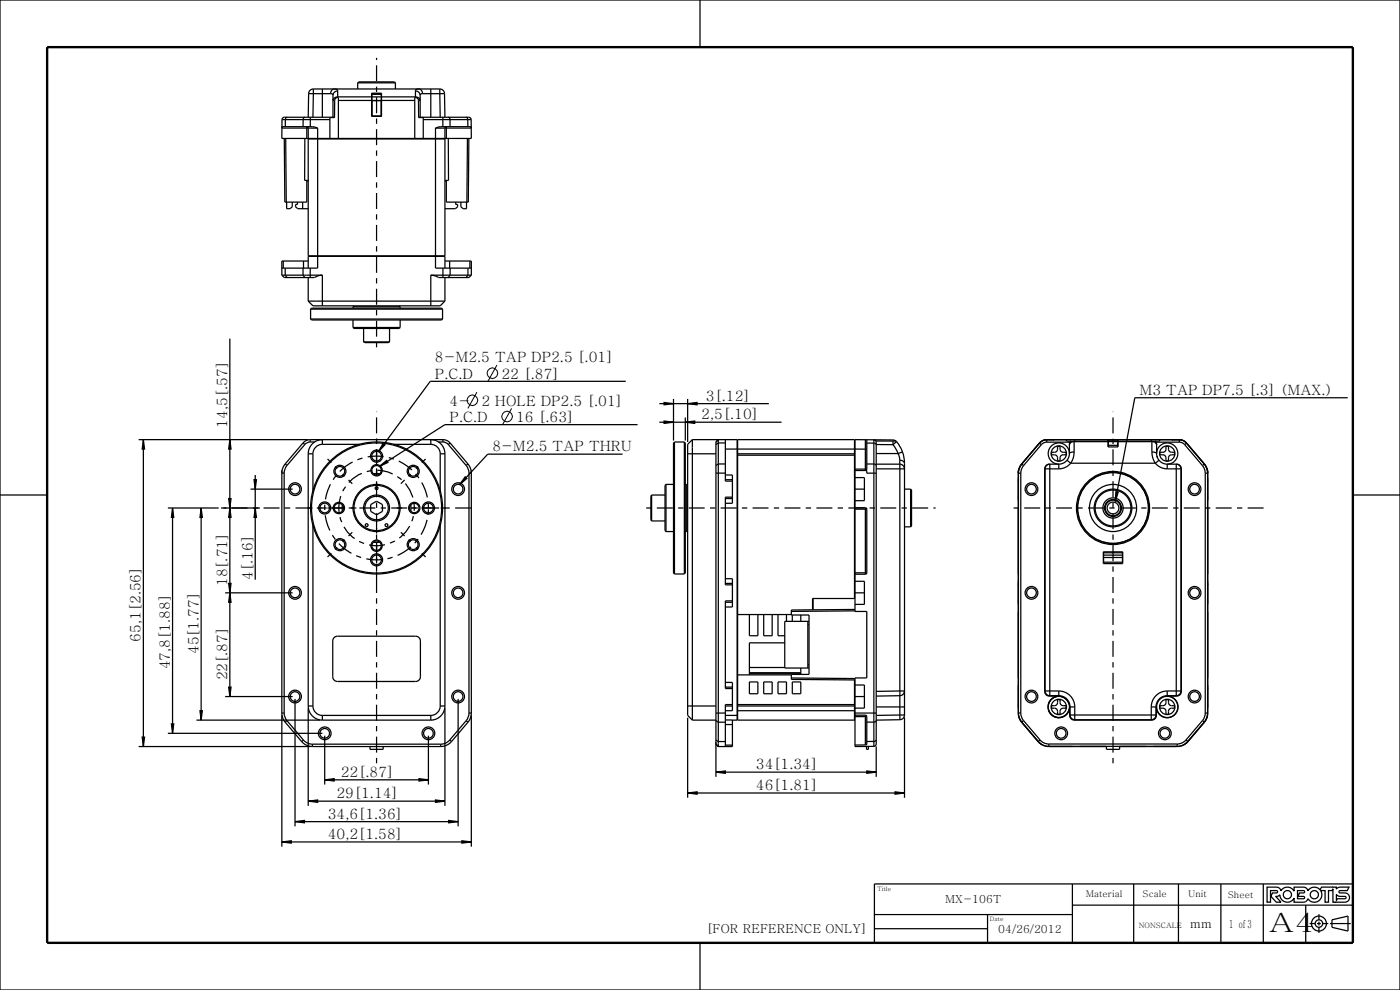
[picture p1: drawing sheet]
<svg xmlns="http://www.w3.org/2000/svg" width="297mm" height="210mm" viewBox="0 0 297 210" stroke-linecap="round" stroke-linejoin="round" font-family="sans-serif">
<g fill="#000">
<path d="M30.4 93.3l.3 2h-.5zM48.8 93.3l.2 2h-.5zM81.3 94.1l.4 .2-1.4 1.5zM80.5 98.9l1.5-1.2 .3 .4zM140.9 85.4l2 .2-2 .3zM140.9 89.3l2 .3-2 .2zM145.4 89.6l2-.3v.5zM145.9 85.6l2-.2v.5zM36.6 107.8l.3 2h-.5zM42.7 107.8l.2 2h-.5zM48.5 105.8h.5l-.2 2zM48.8 107.8l.2 2h-.5z"/>
<path d="M54.1 107.8l.3 2h-.5zM53.9 101.8h.5l-.3 2zM98.7 101.1l.4 .4-1.6 1.3zM236.7 104.3l.5 .1-.6 1.9zM48.5 123.8h.5l-.2 2zM48.8 125.8l.2 2h-.5zM30.2 156.4h.5l-.3 2zM36.4 153.6h.5l-.3 2zM42.4 150.8h.5l-.2 2zM48.5 145.8h.5l-.2 2zM59.8 178.6l2-.3v.5zM62.6 174.3l2-.3v.5z"/>
<path d="M65.4 169.9l2-.2v.5zM68.9 165.4l2-.2v.5zM88.9 165.2l2 .2-2 .3zM92.4 169.7l2 .2-2 .3zM95.2 174l2 .3-2 .2zM98 178.3l2 .3-2 .2zM145.9 168.2l2-.2v.5zM151.9 163.8l2-.3v.5zM183.9 163.5l2 .3-2 .2zM189.9 168l2 .2-2 .3z"/>
</g>
<g fill="none" stroke="#000" stroke-width=".26">
<path d="M0 0h297v210h-297zM148.5 0v10M78.8 23.9h.1M78.8 21.4h.1M78.9 21.3v3.4h2v-3.4M78.9 21.4h2M80.9 23.9h.1M80.9 21.4h.1M59.8 58.4h8.6M60.1 55.4v1.5M60.5 56.9v1.5l.4 .5M62 42.9v1l-.5 .4h-.7v-1.4"/>
<path d="M63.1 42.9v.5h-.4v.5l.5 .4h2.2M64.2 42.9v1.4M64.3 56.9v1.5l.4 .5M64.4 55.4v1.5M65.4 55.4h-5.6v3M65.4 58.9v5M65.8 56.9v2M67.4 54.4v2.5h-7.6M68.4 58.4l-1.1 .2-.6 .3h-6.4l-.5-.5M68.4 58.4v6.5M91.4 58.4l1.1 .2 .5 .3h6.5l.5-.5M91.4 58.4h8.6"/>
<path d="M91.4 58.4v6.5M92.4 54.4v2.5h7.6M94 56.9v2M94.4 56.9v-2.5h-29v2.5M94.4 58.9v5M94.4 55.4h5.6v3M95.4 55.4v1.5M95.5 56.9v1.5l-.4 .5M96.7 42.9v.5h.4v.5l-.5 .4h-2.2M97.8 42.9v1l.4 .4h.8v-1.4M99.3 56.9v1.5l-.4 .5M99.7 55.4v1.5"/>
<path d="M48.8 71.8v76M65.4 63.9l1 1h27l1-1M65.9 67.7l.2 .2h27.6l.2-.2M65.9 65.6l.2-.2h27.6l.2 .2M65.9 65.6v2.1M65.9 67.7h28M65.9 65.6h28M74.9 69.5l.2 .2h9.6l.2-.2M74.9 65.1v.3M74.9 67.9v1.6M74.9 69.5h10M74.9 65.1h10"/>
<path d="M75.1 64.9l-.2 .2M77.1 72.5l.3 .2h5l.2-.2M77.1 72.5h5.5M77.1 69.7v2.8M82.6 69.7v2.8M84.7 64.9l.2 .2M84.9 65.1v.3M84.9 67.9v1.6M93.9 65.6v2.1M94.4 63.9h-29M29.4 93.3h35.9M30.4 93.3l.3 2h-.5z"/>
<path d="M30.4 93.3v65.1M48.8 93.3l.2 2h-.5zM60.5 98.4l.4 .3M60.5 98.4l-.4 .7-.3 1.3M60.9 98.7l-.5 1-.1 .7M64.3 94l.4 .3M64.3 94l-3.8 4.4M64.7 94.3l-3.8 4.4M65.4 96.3h1M65.4 96.3v53.5M65.8 93.8h.9M65.8 93.3h28.2"/>
<path d="M65.8 93.3l-1 .2-.5 .5M65.8 93.8l-.6 .1-.5 .4M65.8 93.3v.5M66.4 96.3v7.8M68.4 94.3v-1a3 3 0 0 0-3 3M68.4 94.3a2 2 0 0 0-2 2M68.4 94.3h7.9M80.5 98.9l1.5-1.2 .3 .4zM81.3 94.1l.4 .2-1.4 1.5zM83.5 94.3h7.9M91.4 94.3v-1a3 3 0 0 1 3 3M91.4 94.3a2 2 0 0 1 2 2"/>
<path d="M93 93.8h1M93.4 96.3v7.8M93.4 96.3h1M94 93.3l.6 .1 .9 .6M94 93.8l.6 .1 .5 .4M94 93.3v.5M94.4 96.3v53.5M95.1 94.3l3.8 4.4M95.5 94l-.4 .3M95.5 94l3.8 4.4M98.9 98.7l.5 1 .1 .7M99.3 98.4l-.4 .3"/>
<path d="M99.3 98.4l.6 1.1 .1 .9M132.1 96.3h-28.6l-6 6.5M132.8 80.9h-41.5l-11 14.9M135.3 90.1h-40.9l-13.9 8.8M139.9 89.6h25.9M139.9 85.6h23.2M140.9 85.4l2 .2-2 .3zM140.9 89.3l2 .3-2 .2zM142.9 84.6v8.9M143.1 93.8h2.1M143.1 93.8v28M143.1 93.8l-.2 .2v27.6l.2 .2"/>
<path d="M145.2 93.8v28M145.2 93.8l.2 .2v27.6l-.2 .2M145.4 89.6l2-.3v.5zM145.4 88.6v4.9M145.9 85.6l2-.2v.5zM145.9 84.6v9.2M145.9 96.3h6M146.9 93.3v59.5M146.9 93.3h9.5v59.5l-2.5-.1M146.9 93.3l-1 1v57.5l1 1M153.9 94h-1.5l-.5 .3M153.9 98.4h-1.5l-.5 .3"/>
<path d="M153.9 93.3v8.8h1.5M153.9 95.3h2.5M223.1 95.9h.6a.65 .65 0 0 0 .6-.6v-.6h.2h.4v.6a.65 .65 0 0 0 .6 .6h.6l.1 .2-.1 .4h-.6a.65 .65 0 0 0-.6 .6v.6l-.4 .1-.2-.1v-.6a.65 .65 0 0 0-.6-.6h-.6zM223.6 93.3a4 4 0 0 0-2.5 .2l-.6 .5-3.8 4.4-.6 1.4M246.1 95.9h.6a.65 .65 0 0 0 .6-.6v-.6h.2h.4v.6a.65 .65 0 0 0 .6 .6h.6l.1 .2-.1 .4h-.6a.65 .65 0 0 0-.6 .6v.6l-.4 .1-.2-.1v-.6a.65 .65 0 0 0-.6-.6h-.6zM248.6 93.3a4 4 0 0 1 2.6 .2l.5 .5 3.8 4.4 .7 1.4M285.9 84.4h-45.2l-4.1 21.9M0 105h10M35.6 107.8h10.8M36.6 107.8l.3 2h-.5zM36.6 107.8v47.8M42.7 107.8l.2 2h-.5z"/>
<path d="M42.7 107.8v45M47.4 107.8h7.7M48.5 105.8h.5l-.2 2zM48.8 107.8l.2 2h-.5zM53.1 103.8h9M53.9 101.8h.5l-.3 2zM54.1 107.8l.3 2h-.5zM54.1 100.8v22.2M59.8 100.4v50.9M59.8 100.4h.5M60.3 100.4v50.9M66.4 111.4v38.4"/>
<path d="M72.6 107.1v1.3M78.6 107l1.3-.7 1.2 .7v1.5l-1.2 .7-1.3-.7zM79.2 100.5h1.3M79.2 115h1.3M87.2 107.1v1.3M93.4 111.4v38.4M98.7 101.1l.4 .4-1.6 1.3zM99.5 100.4h.5M99.5 100.4v50.9M100 100.4v50.9M138.2 105h2.9M138.2 105l-.1 .3v4.9l.1 .3"/>
<path d="M138.2 105v5.5M138.2 110.5h2.9M141.3 102.8v10M141.3 112.8h1.6M141.3 102.8h1.6M141.3 102.8l-.2 .2v9.6l.2 .2M145.4 112.8h.3M145.4 102.8h.3M145.7 102.8v10M145.7 102.8l.2 .2M145.9 112.6l-.2 .2M151.9 100.4h2"/>
<path d="M153.9 101.8h1.5M153.9 100.8h1.5v6h-1.5M153.9 105.8h1.5M155.4 105.5h-1.5v18.6h1.5M216 105.5h.1M216 101.3v4.9M216 107.7v14.1M216 102v.1M236.7 104.3l.5 .1-.6 1.9zM256.2 102v.1M256.2 101.3v4.9M256.2 107.7v14.1"/>
<path d="M256.2 105.5h.1M287 105h10M47.8 125.8h14.3M48.5 123.8h.5l-.2 2zM48.8 125.8l.2 2h-.5zM70.9 135.2l.7-.2h16.6a1 1 0 0 1 1 1v7.6a1 1 0 0 1-1 1h-16.6a1 1 0 0 1-1-1v-7.6zM143.1 121.8h2.1M153.9 123.8h1.5M153.9 122.8h1.5v6h-1.5M153.9 127.8h1.5M155.4 127.5h-1.5v18.6h1.5M171.4 132.5h.2"/>
<path d="M171.4 131.8v9.9M171.6 131.8h-5.1v9.9h5.1M216 127.5h.1M216 123.3v4.9M216 129.7v14.1M216 124v.1M256.2 124v.1M256.2 123.3v4.9M256.2 129.7v14.1M256.2 127.5h.1M29.4 158.4h36.4M30.2 156.4h.5l-.3 2z"/>
<path d="M35.6 155.6h32.8M36.4 153.6h.5l-.3 2zM41.7 152.8h26.2M42.4 150.8h.5l-.2 2zM47.8 147.8h14.3M48.5 145.8h.5l-.2 2zM59.8 151.3l.1 .8 .6 1.1M59.8 151.8v27.8M59.8 151.3h.5M60.3 151.3l.1 .6 .5 1M60.5 153.2l3.5 4.1M60.9 152.9l3.5 4.1"/>
<path d="M60.9 152.9l-.4 .3M62.6 148.3v27M64 157.3a3 3 0 0 0 2.3 1.1M64.4 157l1 .7 .9 .2M64.4 157l-.4 .3M65.4 149.8h1M65.4 149.8a3 3 0 0 0 3 3M65.4 150.3v20.6M66.3 158.4h27.2M66.3 157.9h27.2M66.3 157.9v.5M66.4 149.8a2 2 0 0 0 2 2"/>
<path d="M68.4 152.8h23M68.4 151.8h23M68.4 151.8v1M68.9 156.1v10.3M81.3 158.4v.6h-2.8v-.6M90.9 156.1v10.3M91.4 151.8v1M93.4 149.8a2 2 0 0 1-2 2M93.4 149.8h1M93.5 157.9v.5M94.4 150.3v20.6M94.4 149.8a3 3 0 0 1-3 3"/>
<path d="M95.4 157l.4 .3M95.4 157l-1 .7-.9 .2M95.8 157.3a3 3 0 0 1-2.3 1.1M97.2 148.3v27M98.9 152.9l-3.5 4.1M98.9 152.9l.4 .3M99.3 153.2l-3.5 4.1M99.5 151.3l-.1 .6-.5 1M99.5 151.3h.5M100 151.3l-.3 1.2-.4 .7M100 151.8v27.8M145.9 152.3v16.9"/>
<path d="M145.9 149.8h6M146.9 152.8h5M151.9 151.3h2M151.9 157l.5 .3h1.5M151.9 157.9l.5 .5M151.9 152.9l.5 .3h1.5M152.4 158.4v-65.1l-.5 .5v71M153.9 158.1h1.5M153.9 145.8h1.5M153.9 151.8h2.5M153.9 149.8h1.5M153.9 153.7h1.5"/>
<path d="M153.9 144.8h1.5v6h-1.5M155.4 152.7v5.7h-3M155.4 149.5h-1.5v8.9M159 142.9h10.9M159 141.6h7.5M159 142.7h10.9M171.4 141h.2M184.2 158.3v.7h-.4v-.7M185.9 158.3v6.5M191.9 152.2v17M216 149.5h.1M216 145.3v4.9"/>
<path d="M216 146v.1M216.1 151.7l.2 .8 .4 .7 3.5 4.1 1 .7M222.7 158.4h4.9M223.1 149.7h.6a.65 .65 0 0 0 .6-.7v-.6h.2h.4v.6a.65 .65 0 0 0 .6 .7h.6l.1 .2-.1 .3h-.6a.65 .65 0 0 0-.6 .7v.6h-.2h-.4v-.6a.65 .65 0 0 0-.6-.7h-.6zM223.3 158.3l.1 .1M226.9 158.3l-.1 .1M229.1 158.4h5.6M234.7 158.3v.7h2.8v-.7M237.5 158.4h5.7M244.7 158.4h4.9M245.3 158.3l.1 .1M246.1 149.7h.6a.65 .65 0 0 0 .6-.7v-.6h.2h.4v.6a.65 .65 0 0 0 .6 .7h.6l.1 .2-.1 .3h-.6a.65 .65 0 0 0-.6 .7v.6h-.2h-.4v-.6a.65 .65 0 0 0-.6-.7h-.6z"/>
<path d="M248.9 158.3l-.1 .1M256.2 151.7l-.3 .8-.4 .7-3.5 4.1-.9 .7M256.2 146v.1M256.2 145.3v4.9M256.2 149.5h.1M59.8 178.6l2-.3v.5zM59.8 178.6h40.2M62.6 174.3l2-.3v.5zM62.6 174.3h34.6M65.4 169.9l2-.2v.5zM65.4 169.9h29M68.9 165.4l2-.2v.5z"/>
<path d="M68.9 165.4h22M88.9 165.2l2 .2-2 .3zM92.4 169.7l2 .2-2 .3zM95.2 174l2 .3-2 .2zM98 178.3l2 .3-2 .2zM145.9 168.2l2-.2v.5zM145.9 168.2h46M151.9 163.8l2-.3v.5zM151.9 163.8h34M183.9 163.5l2 .3-2 .2zM189.9 168l2 .2-2 .3zM185.5 187.5h101.5v12.5h-101.5z"/>
<path d="M185.5 194h42M185.5 197h24M209.5 194v6M227.5 187.5v12.5M227.5 192h59.5M240.5 187.5v12.5M250 187.5v12.5M259 187.5v12.5M268 187.5v12.5M268.8 188.2h2.2l.5 .3 .2 .4a1.6 1.6 0 0 1 2.8 .1v-.8h2.3l.4 .3 .3 .4a1.6 1.6 0 0 1 2.6-.1l.2-.6h3.2v.4l.6-.4h2.1l-.4 .7h-1.5a.25 .25 0 0 0-.2 .3 .25 .25 0 0 0 .2 .2h1a.98 .98 0 0 1 1 1 .98 .98 0 0 1-1 1h-2.5v-2.9l-.2 .4h-.8v2.5h-.7v-2.5h-.9a1.6 1.6 0 0 1-.5 2.2 1.6 1.6 0 0 1-2.2-.5l-.3 .5-.4 .2-2.3 .1v-.9a1.6 1.6 0 0 1-1.8 .8 1.6 1.6 0 0 1-1.2-1.5l-.4 .3h-.5l1.2 1.3h-1l-1.2-1.3 .3-.7h.9a.25 .25 0 0 0 .2-.2 .25 .25 0 0 0-.2-.3h-1.3v2.5h-.7zM275.3 188.9l1.4 .1-.1 .4h-.9l-.4 .7 1.3 .1 .2 .1-.1 .3h-1.4zM277 192v8"/>
<path d="M277.8 195.9h1.2M279.4 195.9h.8M279.8 193.9v1.2M279.8 195.5v.8M279.8 196.7v1.2M280.6 195.9h1.2M282.2 195.9h4.4M282.6 195.1l3.4-.8v3.2l-3.4-.8zM283.5 189.7l.6 .4 1.3 .1 .1 .3-.2 .1h-1.6l-.2 .4zM148.5 200v10"/>
<circle cx="72.1" cy="100" r="1.28"/>
<circle cx="72.1" cy="100" r="1.03"/>
<circle cx="79.9" cy="96.8" r="1.03"/>
<circle cx="79.9" cy="99.8" r="1.2"/>
<circle cx="79.9" cy="96.8" r="1.28"/>
<circle cx="79.9" cy="99.8" r="1"/>
<circle cx="87.7" cy="100" r="1.03"/>
<circle cx="87.7" cy="100" r="1.28"/>
<circle cx="62.6" cy="103.8" r="1.03"/>
<circle cx="62.6" cy="103.8" r="1.35"/>
<circle cx="68.9" cy="107.8" r="1.03"/>
<circle cx="68.9" cy="107.8" r="1.28"/>
<circle cx="71.9" cy="107.8" r="1.2"/>
<circle cx="71.9" cy="107.8" r="1"/>
<circle cx="72.1" cy="115.5" r="1.28"/>
<circle cx="72.1" cy="115.5" r="1.03"/>
<circle cx="77.8" cy="111.4" r=".3"/>
<circle cx="79.9" cy="107.8" r="14"/>
<circle cx="79.9" cy="107.8" r="13.8"/>
<circle cx="79.9" cy="107.8" r="4.8"/>
<circle cx="79.9" cy="107.8" r="5"/>
<circle cx="79.9" cy="118.8" r="1.03"/>
<circle cx="79.9" cy="107.8" r="2.49"/>
<circle cx="79.9" cy="115.8" r="1.2"/>
<circle cx="79.9" cy="118.8" r="1.28"/>
<circle cx="79.9" cy="107.8" r="2.75"/>
<circle cx="79.9" cy="115.8" r="1"/>
<circle cx="79.9" cy="103.6" r=".3"/>
<circle cx="82" cy="111.4" r=".3"/>
<circle cx="87.7" cy="115.5" r="1.03"/>
<circle cx="87.7" cy="115.5" r="1.28"/>
<circle cx="87.9" cy="107.8" r="1.2"/>
<circle cx="87.9" cy="107.8" r="1"/>
<circle cx="90.9" cy="107.8" r="1.03"/>
<circle cx="90.9" cy="107.8" r="1.28"/>
<circle cx="97.2" cy="103.8" r="1.03"/>
<circle cx="97.2" cy="103.8" r="1.35"/>
<circle cx="218.8" cy="103.8" r="1.03"/>
<circle cx="236.1" cy="107.8" r="2.15"/>
<circle cx="236.1" cy="107.8" r="1.65"/>
<circle cx="236.1" cy="107.8" r="1.25"/>
<circle cx="253.4" cy="103.8" r="1.03"/>
<circle cx="62.6" cy="125.8" r="1.03"/>
<circle cx="62.6" cy="125.8" r="1.35"/>
<circle cx="97.2" cy="125.8" r="1.03"/>
<circle cx="97.2" cy="125.8" r="1.35"/>
<circle cx="218.8" cy="125.8" r="1.03"/>
<circle cx="253.4" cy="125.8" r="1.03"/>
<circle cx="62.6" cy="147.8" r="1.03"/>
<circle cx="62.6" cy="147.8" r="1.35"/>
<circle cx="68.9" cy="155.6" r="1.03"/>
<circle cx="68.9" cy="155.6" r="1.35"/>
<circle cx="90.9" cy="155.6" r="1.03"/>
<circle cx="90.9" cy="155.6" r="1.35"/>
<circle cx="97.2" cy="147.8" r="1.03"/>
<circle cx="97.2" cy="147.8" r="1.35"/>
<circle cx="218.8" cy="147.8" r="1.03"/>
<circle cx="225.1" cy="155.6" r="1.03"/>
<circle cx="247.1" cy="155.6" r="1.03"/>
<circle cx="253.4" cy="147.8" r="1.03"/>
<circle cx="273.1" cy="189.8" r=".87"/>
<circle cx="278.8" cy="189.8" r=".87"/>
<circle cx="279.8" cy="195.9" r="1.59"/>
<circle cx="279.8" cy="195.9" r=".79"/>
</g>
<g fill="none" stroke="#000" stroke-width=".21">
<path d="M105.4 77.4l-1.9 3.5M101.2 83.2l-1.9 3.4M108.5 86.6l-1.9 3.5"/>
<circle cx="104.4" cy="79.2" r="1.13"/>
<circle cx="100.2" cy="84.9" r="1.13"/>
<circle cx="107.6" cy="88.4" r="1.13"/>
</g>
<path d="M10 10h277v190h-277z" fill="none" stroke="#000" stroke-width=".5"/>
<g fill="none" stroke="#000" stroke-width=".26" stroke-dasharray="1.1 1.1 3.4 1.1" stroke-linecap="butt">
<path d="M79.9 73.7v-61.4M69.5 97.4l2 2M79.9 93v2.9M90.3 97.4l-2.1 2M46.9 107.8h54.1M65.2 107.8h2.9M68.2 107.8h4.4M69.5 118.2l2-2.1M74.7 112.9l-2 2.1M74.7 102.6l-2-2M75.6 107.8h-2.2M79.9 112v2.3"/>
<path d="M79.9 119.5v-4.5M79.9 103.5v-2.2M79.9 100.5v-4.5M84.2 107.8h2.2M85 102.6l2.1-2M85 112.9l2.1 2.1M87.2 107.8h4.4M87.9 107.8a8 8 0 0 0-11.7-7.1 8 8 0 0 0-.9 13.6 8 8 0 0 0 12.5-5.5l.1-1M90.3 118.2l-2.1-2.1M90.9 107.8a11 11 0 0 0-16.1-9.8 11 11 0 0 0-1.1 18.8 11 11 0 0 0 17.1-7.8l.1-1.2M94.6 107.8h-2.9M137.1 107.8h61.4"/>
<path d="M215 107.8h54.1M79.9 122.5v-2.9M79.9 161.9v-74.6M236.1 161.9v-74.6"/>
</g>
<!-- layer: 3_ALL_AXES -->
<g fill="none" stroke="#000" stroke-width=".26">
<path d="M245.4 96.7l.1 .4"/>
<circle cx="224.6" cy="96.2" r="1.63"/>
<circle cx="247.6" cy="96.2" r="1.63"/>
<circle cx="224.6" cy="150" r="2.25"/>
<circle cx="224.6" cy="150" r="1.63"/>
<circle cx="247.6" cy="150" r="2.25"/>
<circle cx="247.6" cy="150" r="1.63"/>
</g>
<!-- layer: 9_ALL_COMPONENTS -->
<g fill="none" stroke="#000" stroke-width=".26">
<path d="M65.5 19.9l-.1 5M65.5 19.9h1M66.5 19.9h3.6M66.5 19.9l-.1 5M66.5 18.9a1 1 0 0 0-1 1M66.5 18.9v1M66.5 18.9h26.8M68.4 18.9v6M70.1 19.9l.4 .1 .1 .2M71.6 19.3a.81 .81 0 0 0-1-.4 .81 .81 0 0 0-.5 1M71.6 19.3v1.4M71.6 19.3a.98 .98 0 0 0-1 .9"/>
<path d="M75.9 17.6l.2-.2h7.6l.2 .2M75.9 17.6v1.3M75.9 17.6h8M78.8 19.9h2.1M78.8 19.8h2.1v4.9h-2.1zM78.9 20h2M80.9 19.9v4.7h-2v-4.7M83.9 17.6v1.3M88.1 19.3a.98 .98 0 0 1 1 .9M88.1 19.3a.81 .81 0 0 1 1-.4 .81 .81 0 0 1 .5 1M88.1 19.3v1.4M89.6 19.9h3.7"/>
<path d="M89.6 19.9h-.3l-.2 .3M91.4 18.9v6M93.3 19.9l.1 5M93.3 18.9v1M93.3 18.9a1 1 0 0 1 1 1M94.3 19.9l.1 5M94.3 19.9h-1M59.8 26.9h.1M59.8 25.4h4.5M59.8 25.4v4h40.2v-4M59.9 27.2h5.5M59.9 26.9v.3"/>
<path d="M59.9 26.9h6.3l1.2 .3M60.3 29.4l.1 13.5h4.7v-4.6M60.6 29.4l.1 13.5M60.9 24.9l-.3 .3-.1 1.7M64.3 25.4h1.5M64.3 25.4v1.5M64.7 29.4l-.1 8.9h.8M64.7 24.9l-.3 .1-.1 .4M65.1 38.4h.3M65.2 38.3v.1M65.4 27.2h2M65.4 27.2l-.3-.3v2.5"/>
<path d="M65.4 29.5h29v24.8h-29zM65.4 27.2v2.2M65.8 24.9v.5M65.8 25.4v1.5M65.8 25.4h4.2M66.1 29.4v.1M67.4 27.2v27.2M70.6 20.2v4.7M71 24.9h-10.7h-.2l-.3 .5M71 24.9h-1v4.5M71 21.3h-.4a.88 .88 0 0 1 1-.7h16.8a.81 .81 0 0 1 .7 .7h-.3M71 21.3v3.6"/>
<path d="M71.6 20.7a.64 .64 0 0 0-.6 .6M71.6 20.7h.2v8.7M71.8 21.3h16.2M78.8 23.9h.1M78.8 21.4h.1M78.8 20.6h.1M80.9 23.9h.1M80.9 21.4h.1M80.9 20.6h.1M88.1 20.7h-.1v8.7M88.1 20.7a.64 .64 0 0 1 .7 .6M88.8 21.3v3.6"/>
<path d="M88.8 24.9h1v4.5M88.8 24.9h10.7h.2l.3 .5M89.1 20.2v4.7M89.8 25.4h4.1M92.4 27.2v27.2M93.7 29.4v.1M93.9 25.4h1.6M93.9 24.9v.5M93.9 25.4l.1 1.5M94.4 27.2l.3-.3v2.5M94.4 27.2h-2M94.4 27.2v2.2"/>
<path d="M94.4 27.2h5.5M94.4 38.4h.3M94.6 38.3v.1M95.1 24.9l.3 .1 .1 .4M95.1 29.4v8.9h-.7M95.5 25.4h3.7M95.5 25.4v1.5M98.9 24.9l.2 .1 .1 .4M99.2 29.4l-.2 13.5M99.2 25.4h.8M99.2 25.4l.1 1.5M99.5 29.4l-.2 13.5h-4.6v-4.6"/>
<path d="M99.9 27.2l-.1-.3h-6.3l-1.1 .3M100 26.9l-.1 .3M66.1 54.3v.1M93.7 54.3v.1M59.8 99.8v.6M99.9 99.8l.1 .6M156.4 95.3h27.2M156.5 94h-.1M156.5 96.6h24.8M156.5 96.3h24.8M181.4 94h-.1M181.4 99.8h2.5v.6h1.5"/>
<path d="M181.4 99.5h2.5M183.6 93.3v2M183.6 95.3v4.5M183.6 95.3h.3M183.9 93.3v6.2M183.9 94h1.5M183.9 99.5l-.2 .3M183.9 98.4h1.5M185.4 94v-.7l.4 .2 .1 .3v64l-.1 .3-.4 .2M185.4 98.4v2M185.4 94v4.4M185.4 98.4l.3 .1 .2 .3"/>
<path d="M185.4 94l.3 .1 .2 .2h3.5M185.8 93.6h4.3M185.9 98.5h5M185.9 96.2h4.6M189.4 94.3l1.1 1.9M189.4 93.6v.7M190.2 93.7l-.8 .6M190.2 93.7l-.8-.4h-8v36.4h2.5v14.1h-2.5v14.6l4-.1M190.2 93.7l1.1 1.8 .4 1.3 .2 1.5M190.5 96.2l.4 1.4M190.9 98.5a1 1 0 0 1 1 1h-6M190.9 97.6l.6 .1 .4 .6"/>
<path d="M190.9 97.6v.9M190.9 98.5v48.1M191.5 95.9l-1 .3M191.9 98.3v53.4M216.1 99.8l-.1 51.5M216.1 99.8v.6M216.8 98.4h.1M216.8 98.4l-.7 1.4M216.8 98.4l.3 .4M216.8 98.4a3 3 0 0 0-.7 2M217.1 98.8l-.4 .7-.1 .9M220.5 94l-3.7 4.4"/>
<path d="M220.5 94h.1M220.5 94l.4 .3M220.9 94.3l-3.8 4.5M221.6 99.5l.3-.8 .7-.2h2v1M221.6 99.5h3M221.6 99.5v47.2M222.1 93.3a2 2 0 0 0-1.6 .7M222.1 93.3h4.1M222.1 93.3h.1M222.1 93.8h4.9M222.1 93.3l-1 .3-.6 .4M222.1 93.8l-.8 .2-.4 .3"/>
<path d="M222.1 93.3v.5M223.4 93.3h.2zM223.6 93.3h-1.1M223.6 93.3h25M226.2 93.3v.3h1.8v-.3M226.4 97.6l.7 .7M227 93.8l.2-.2-.3 .7a.84 .84 0 0 1 1-.6h16.8a.75 .75 0 0 1 .7 .6l-.4-.7 .2 .2M227 93.8l-.1 .5v1.9M227.1 98.3l-1.1 .8-1.4 .4M227.1 98.3h18M227.9 93.6v2.3M227.9 95.9l-.3 1.4-.5 1"/>
<path d="M227.9 95.9h-.6l-.4 .3M228 93.3h16.2M235.1 94.3h.1M235.1 93.3h2.1v1.5h-2.1zM235.1 93.3v1.5M235.1 94.5h2M237.1 94.3h.1M237.1 93.3v1.5M244.2 93.3v.3h1.8v-.3M244.4 95.9l.1 1.1 .6 1.3M244.4 93.6v2.3M245.1 98.3l1.1 .8 1.4 .4"/>
<path d="M245.2 93.8l.2 .5v1.9l-.4-.3h-.6M245.2 93.8h5M245.9 97.6l-.8 .7M247.6 99.5v-1h2.3l.4 .2 .3 .8M247.6 99.5h3M248.6 93.3h1.2M248.6 93.3h.2zM250.2 93.8l.7 .2 .4 .3M250.2 93.3v.5M250.2 93.3l1 .3 .5 .4M250.2 93.3h.1M250.2 93.3a2 2 0 0 1 1.5 .7"/>
<path d="M250.2 93.3h-4.2M250.6 99.5v47.2M251.3 94.3l3.8 4.5M251.7 94l-.4 .3M251.7 94h.1M251.7 94l3.8 4.4M255.1 98.8l.4 .7 .2 .9M255.5 98.4l-.4 .4M255.5 98.4a3 3 0 0 1 .7 2M255.5 98.4l.6 1.4M255.5 98.4h.1M256.1 99.8l.1 51.5"/>
<path d="M256.1 99.8l.1 .6M181.4 108h2.5M181.4 101.3h2v4.9h-2M181.4 107.7h2.2M181.4 103.8h2M183.6 107.7v14.1M183.6 107.7l.3 .3M183.9 108v13.5M185.4 100.4v57.9M185.4 100.4h.5M191.9 111.8h1.3M191.9 103.8h1.3"/>
<path d="M193.2 103.8l.2 .2v7.6l-.2 .2M193.2 103.8v8M216 106.2h.1M216 101.3h.1M216.1 100.4v50.9l.2 1.2 .5 .7M216.1 100.4h.5M216.6 100.4v50.9M234.1 117.1h4.1v2.5h-4.1zM234.1 118.8h.1M234.1 118.3h4M234.1 117.8h4M234.1 117.3h4"/>
<path d="M234.1 117.1v2.2h4v-2.2M238.1 118.8h.1M255.7 100.4h.5M255.7 100.4v50.9M256.2 100.4v50.9l-.3 1.2-.4 .7M256.2 106.2h.1M256.2 101.3h.1M156.5 130.4h11.4M160.8 130.4v4.5h-1.8v-4.5M162 130.4v4.5h1.8v-4.5M165 130.4v4.5h1.5M166.5 136.4h-7.5v6.8"/>
<path d="M166.8 130.4v1.4M168.1 130.5v1.3M169.9 130.5v1.3M172.4 129.4v-2.4h8.9v-33.7h-24.8v59.5h24.9M172.4 127.3h.1M172.5 127v2.4M181.3 126.8h.1M181.4 129.3l-13.5 .1v1.1h3.7v12.6h-3.7v1l13.5 .2-.1 8.5M181.4 129.6l-13.5 .1M181.4 123.3h2v4.9h-2M181.4 121.8h2.2M181.4 121.5h2.5"/>
<path d="M181.4 125.8h2M183.9 121.5l-.3 .3M216 129.7h.1M216 128.2h.1M216 123.3h.1M256.2 129.7h.1M256.2 128.2h.1M256.2 123.3h.1M156.4 150.8h25M156.4 152h.1M156.5 143.2h11.4M156.5 149.8h24.8"/>
<path d="M156.5 149.5h24.8M159 144.7h1.8v2.5h-1.8zM162 144.7h1.8v2.5h-1.8zM165 144.7h1.8v2.5h-1.8zM167.9 143.8l13.5 .1M168.1 144.7h1.8v2.5h-1.8zM169.9 141.7v1.4M181.3 152.2h.1M181.3 152.1h.1M181.4 152h2.5M181.4 151.7h2.2M181.4 151.3h4.5"/>
<path d="M181.4 145.3h2v4.9h-2M181.4 147.8h2M183.6 158h-2.2M183.6 151.7v6.3l.3-.2v-5.8M183.6 151.7l.3 .3M185.9 152.8l-.3 .3-1.7 .1M185.9 157l-.3 .3h-1.7M185.9 150h6M190.9 146.6v1M190.9 151.7v1M190.9 146.6h1a1 1 0 0 1-1 1M190.9 152.7l-5 .1"/>
<path d="M190.9 151.7l-5 .1M190.9 151.7h1M190.9 147.6v4.1M190.9 147.6l-5 .1M190.9 146.6l-5 .1M191.9 151.7a1 1 0 0 1-1 1M216 151.3l.2 1 .5 .9M216 151.3h.6M216 150.2h.1M216 145.3h.1M216 143.8h.1M216.6 151.3l.1 .8 .4 .7"/>
<path d="M216.8 153.2l3.4 4.1M217.1 152.8l3.5 4.2M217.1 152.8l-.3 .4M220.2 157.3l1.3 .9 1 .2M220.6 157l-.4 .3M220.6 157l1.1 .7 .8 .1M221.6 146.7l.3 .7 .7 .3M221.7 146.6l-.1 .1M221.7 146.6v-47.1l.3-.8 .7-.2v49.1M221.7 146.6h2.9M221.7 146.6l.3 .7 .7 .3M222.4 149.4a2.25 2.25 0 0 1 2.2-1.7 2.25 2.25 0 0 1 2.2 1.7"/>
<path d="M222.4 150.5a2.25 2.25 0 0 0 2.2 1.7 2.25 2.25 0 0 0 2.2-1.7M222.5 158.4h6.6M222.5 157.8h27.2M222.5 157.8v.6M222.6 147.7h2M222.7 158.3v.1M222.7 147.6l-.1 .1M222.7 147.6a3.8 3.8 0 0 1 3.8 .9 3.9 3.9 0 0 1 .5 3.2M224.6 147.7a2.3 2.3 0 0 0-2.3 2.3 2.3 2.3 0 0 0 2.3 2.3 2.3 2.3 0 0 0 2.3-2.3M224.6 146.6v1.1M224.6 146.6a3.4 3.4 0 0 1 3.4 3.4M226.9 150h1.1"/>
<path d="M226.9 150v1.8M226.9 151.8l.3 .7 .7 .3M227 151.7h18.2M227 151.7l-.1 .1M227 151.7l.3 .7 .7 .3M227.6 158.3v.1M227.9 152.8h16.4M228 152.7h16.2M228 150v2.7M228 152.7l-.1 .1M229.4 158.3h-.3M242.9 158.3h.3"/>
<path d="M243.2 158.4h6.5M244.2 150h1.1M244.2 150v2.7M244.2 152.7l.1 .1M244.7 158.3v.1M245.2 151.7l-.3 .7-.7 .3M245.2 151.7l.1 .1M245.3 151.8l-.3 .7-.7 .3M245.3 150v1.8M247.6 146.6h2.9M247.6 146.6a3.4 3.4 0 0 0-3.4 3.4M247.6 147.7a2.3 2.3 0 0 1 2.3 2.3 2.3 2.3 0 0 1-2.3 2.3 2.3 2.3 0 0 1-2.3-2.3"/>
<path d="M247.6 147.7h2M247.6 146.6v1.1M249.5 147.6a3.8 3.8 0 0 0-3.7 .9 3.9 3.9 0 0 0-.6 3.2M249.5 147.6l.1 .1M249.6 158.3v.1M249.7 157.8v.6M250.5 146.6l-.3 .7-.7 .3M250.5 146.6v-47.1l-.3-.8-.7-.2v49.1M250.5 146.6l.1 .1M250.6 146.7l-.3 .7-.7 .3M251.6 157l-1 .7-.9 .1M251.6 157l.4 .3-.4 .4-.9 .5-1 .2"/>
<path d="M255.1 152.8l-3.5 4.2M255.1 152.8l.4 .4M255.5 153.2l-3.5 4.1a2.97 2.97 0 0 1-2.3 1h-27.2a2.96 2.96 0 0 1-2.3-1M255.7 151.3l-.2 .8-.4 .7M255.7 151.3h.5M256.2 143.8h.1M256.2 150.2h.1M256.2 145.3h.1M256.2 151.3l-.2 1-.5 .9"/>
<circle cx="224.6" cy="96.2" r="2.25"/>
<circle cx="247.6" cy="96.2" r="2.25"/>
<circle cx="218.8" cy="103.8" r="1.35"/>
<circle cx="236.1" cy="107.8" r="7.5"/>
<circle cx="236.1" cy="107.8" r="7.8"/>
<circle cx="236.1" cy="107.8" r="4"/>
<circle cx="236.1" cy="107.8" r="3.8"/>
<circle cx="236.1" cy="107.8" r="5"/>
<circle cx="236.1" cy="107.8" r="1.8"/>
<circle cx="253.4" cy="103.8" r="1.35"/>
<circle cx="218.8" cy="125.8" r="1.35"/>
<circle cx="253.4" cy="125.8" r="1.35"/>
<circle cx="218.8" cy="147.8" r="1.35"/>
<circle cx="225.1" cy="155.6" r="1.35"/>
<circle cx="247.1" cy="155.6" r="1.35"/>
<circle cx="253.4" cy="147.8" r="1.35"/>
</g>
<text font-size="5.6" x="269.1" y="197.6">A4</text>
<g font-size="3">
<text x="92.3" y="76.9">8-M2.5 TAP DP2.5 [.01]</text>
<text x="92.3" y="80.3">P.C.D</text>
<text x="106.4" y="80.3">22 [.87]</text>
<text x="241.7" y="83.8">M3 TAP DP7.5 [.3] (MAX.)</text>
<text x="95.4" y="86.1">4-</text>
<text x="95.4" y="89.5">P.C.D</text>
<text x="102.1" y="86.1">2 HOLE DP2.5 [.01]</text>
<text x="109.5" y="89.5">16 [.63]</text>
<text x="148.8" y="89">2,5[.10]</text>
<text x="149.8" y="85">3[.12]</text>
<text x="48.2" y="90.7" transform="rotate(-90 48.2 90.7)">14,5[.57]</text>
<text x="104.5" y="95.8">8-M2.5 TAP THRU</text>
<text x="48.2" y="124.3" transform="rotate(-90 48.2 124.3)">18[.71]</text>
<text x="53.6" y="123" transform="rotate(-90 53.6 123)">4[.16]</text>
<text x="29.8" y="136.2" transform="rotate(-90 29.8 136.2)">65,1[2.56]</text>
<text x="36" y="142" transform="rotate(-90 36 142)">47,8[1.88]</text>
<text x="42.1" y="138.8" transform="rotate(-90 42.1 138.8)">45[1.77]</text>
<text x="48.2" y="144.3" transform="rotate(-90 48.2 144.3)">22[.87]</text>
<text x="72.3" y="164.8">22[.87]</text>
<text x="160.4" y="163.2">34[1.34]</text>
<text x="160.4" y="167.6">46[1.81]</text>
<text x="69.5" y="173.7">34,6[1.36]</text>
<text x="71.4" y="169.4">29[1.14]</text>
<text x="69.5" y="178">40,2[1.58]</text>
</g>
<g font-size="2.6">
<text x="149.9" y="197.8">[FOR REFERENCE ONLY]</text>
<text x="252.5" y="196.8">mm</text>
</g>
<g font-size="2.3">
<text x="200.5" y="191.6">MX-106T</text>
<text x="211.8" y="197.9">04/26/2012</text>
<text x="260.8" y="196.9">1 of 3</text>
</g>
<g font-size="2">
<text x="230.3" y="190.3">Material</text>
<text x="242.4" y="190.3">Scale</text>
<text x="252.1" y="190.3">Unit</text>
<text x="260.5" y="190.4">Sheet</text>
</g>
<text font-size="1.6" x="241.6" y="196.8">NONSCALE</text>
<g font-size="1.3">
<text x="186.1" y="189">Title</text>
<text x="210" y="195.5">Date</text>
</g>
</svg>
